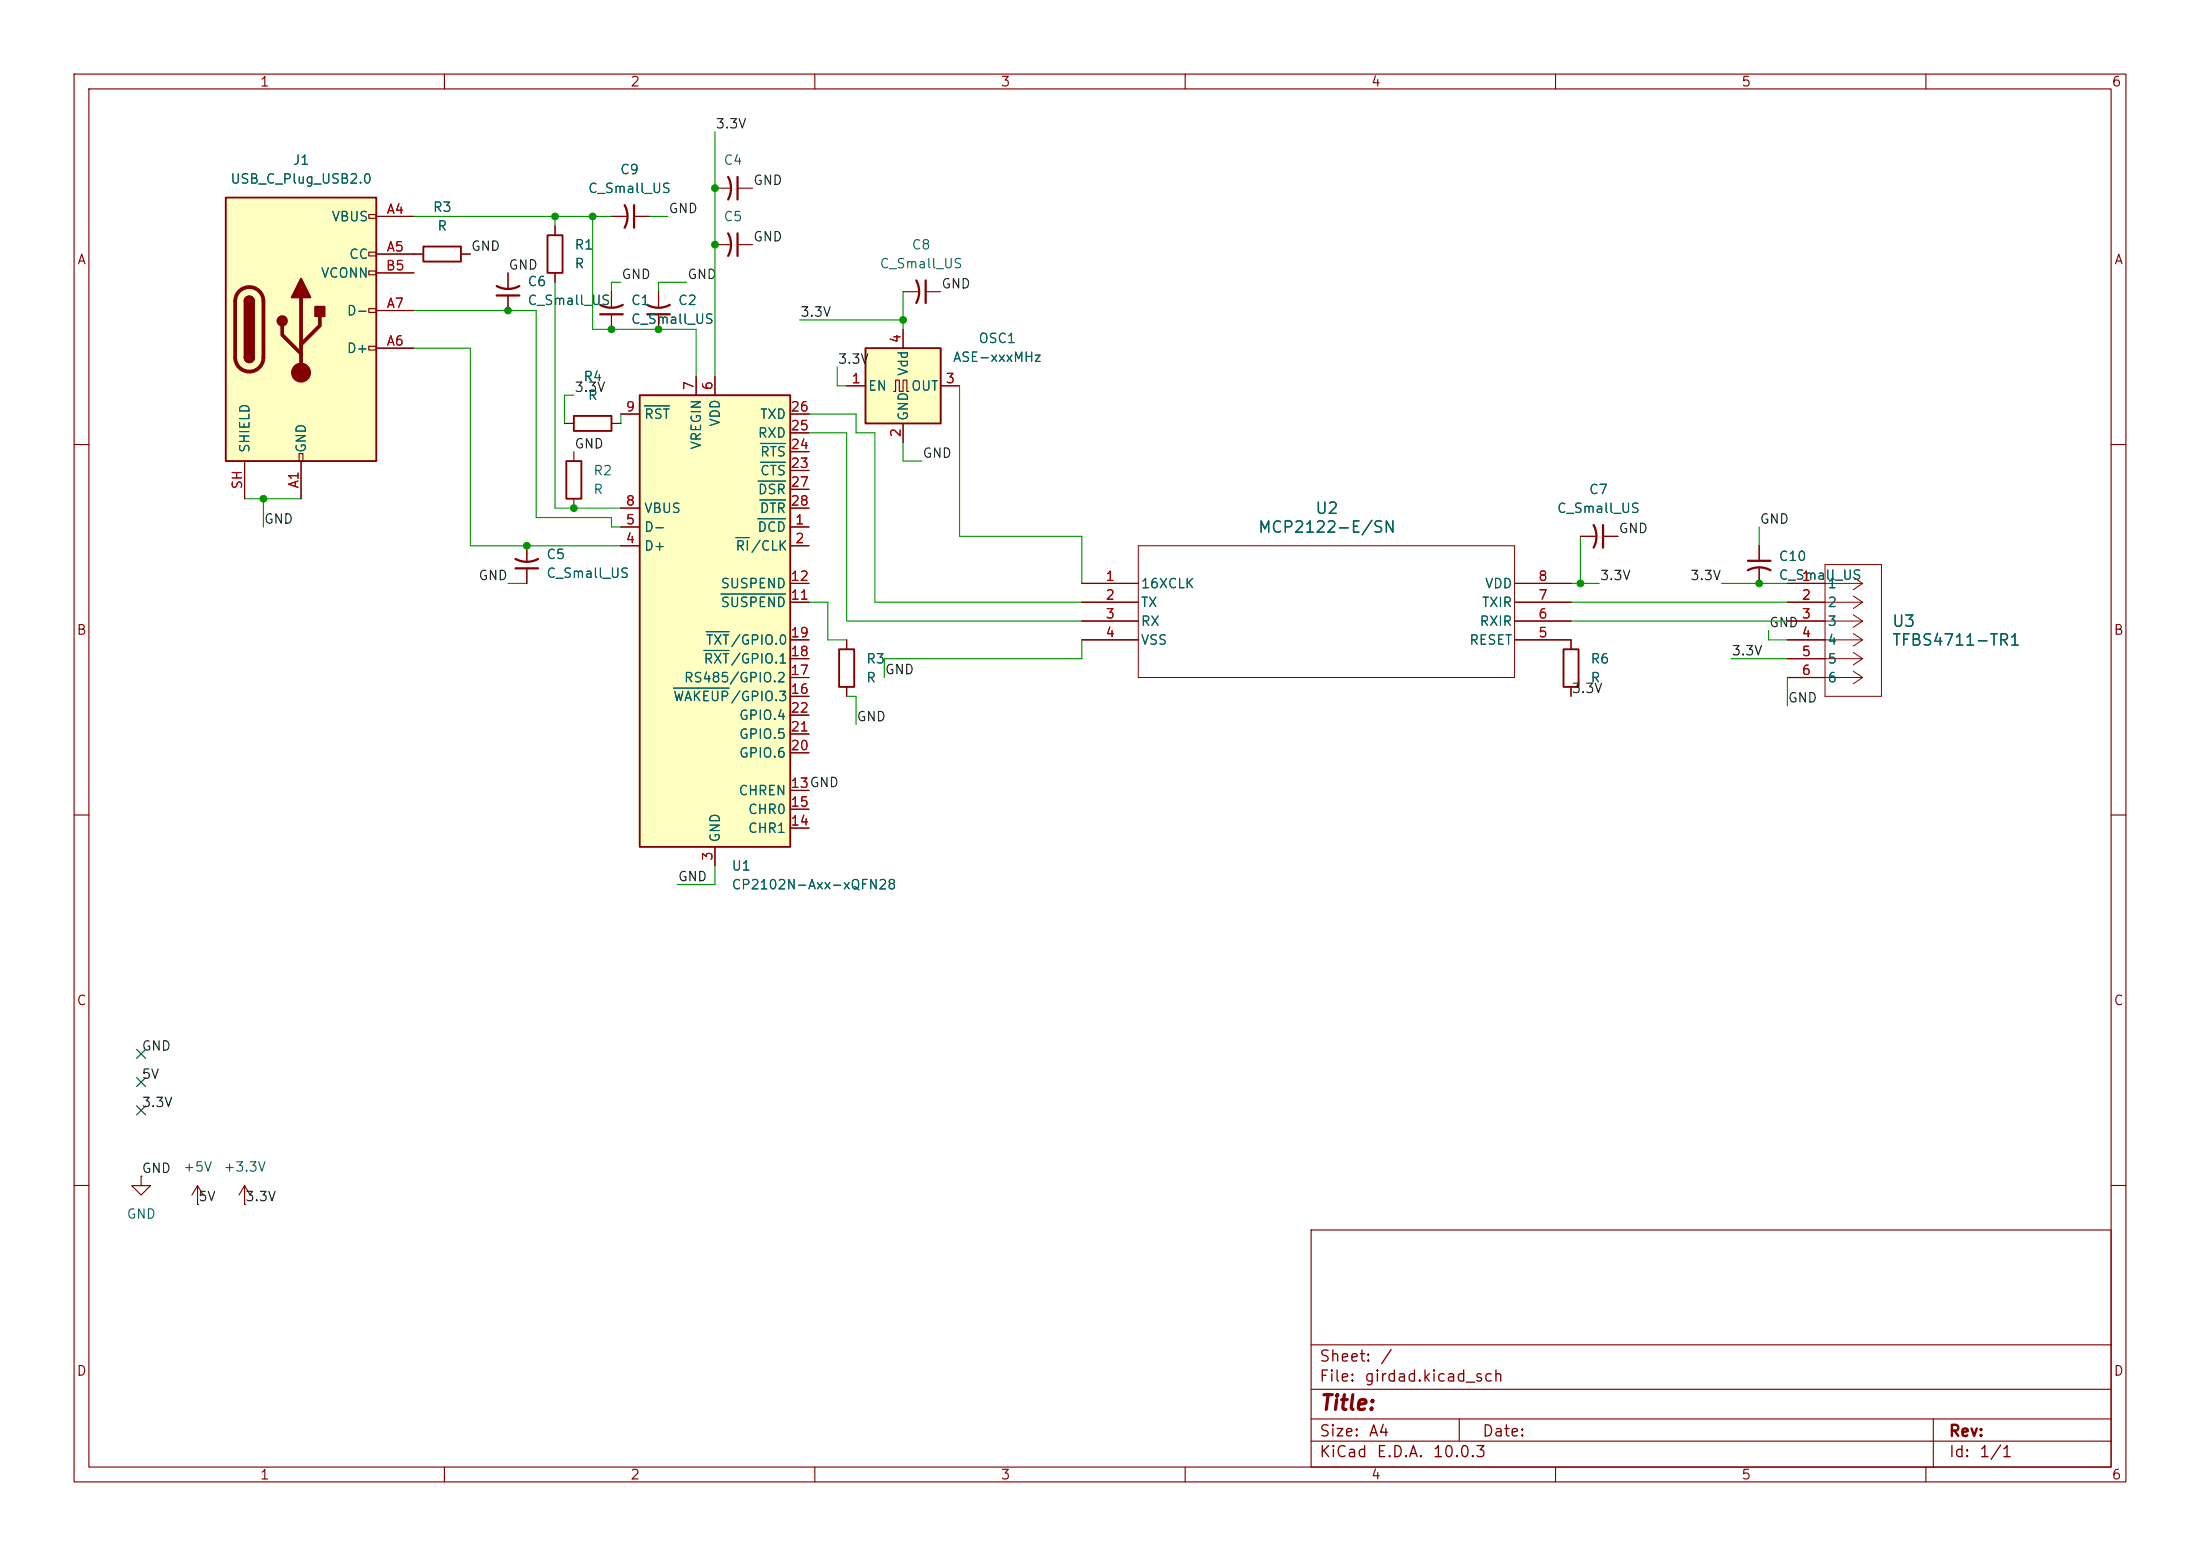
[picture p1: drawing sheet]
<svg xmlns="http://www.w3.org/2000/svg" width="297mm" height="210mm" viewBox="0 0 297 210" stroke-linecap="round" stroke-linejoin="round" font-family="sans-serif">
<g fill="none" stroke="#840000" stroke-width=".15">
<path d="M10 10h277v190h-277zM12 12h273v186h-273zM60 10v2M110 10v2M160 10v2M210 10v2M260 10v2M96.5 25.4h2.1M99.6 25.4h2M10 60h2M285 60h2M114.3 86.4v1.2"/>
<path d="M114.3 92.7v1.3M10 110h2M285 110h2M10 160h2M177 166h108v32h-108zM285 160h2M60 198v2M110 198v2M160 198v2M177 194.5h108M177 191.5h108M177 187.5h108"/>
<path d="M177 181.5h108M197 191.5v3M210 198v2M260 198v2M261 191.5v6.5"/>
</g>
<path d="M98.3 23.9a3.2 3.2 0 0 1 0 3M99.6 23.9v3" fill="none" stroke="#840000" stroke-width=".3"/>
<path d="M113.3 87.6h2v5.1h-2z" fill="none" stroke="#840000" stroke-width=".25"/>
<path d="M86.4 53.3h20.3v61h-20.3z" fill="#ffffc2"/>
<path d="M86.4 53.3h20.3v61h-20.3z" fill="none" stroke="#840000" stroke-width=".25"/>
<g fill="none" stroke="#840000" stroke-width=".15">
<path d="M83.8 55.9h2.6M94 50.8v2.5M96.5 50.8v2.5M106.7 55.9h2.5M106.7 58.4h2.5M83.8 71.1h2.6M83.8 73.7h2.6M83.8 68.6h2.6M106.7 71.1h2.5M106.7 73.7h2.5M106.7 68.6h2.5M106.7 78.7h2.5"/>
<path d="M106.7 63.5h2.5M106.7 61h2.5M106.7 66h2.5M106.7 81.3h2.5M106.7 94h2.5M106.7 91.4h2.5M106.7 88.9h2.5M106.7 86.4h2.5M106.7 99.1h2.5M106.7 96.5h2.5M96.5 114.3v2.5M106.7 106.7h2.5"/>
<path d="M106.7 111.8h2.5M106.7 109.2h2.5M106.7 101.6h2.5"/>
</g>
<path d="M87 54.8h3.4M102.6 59.9h3.4M99.3 72.6h1.8M102.3 70h3.7M102.3 64.9h3.7M102.6 67.5h3.4M102.6 62.4h3.4M90.9 92.9h7.5M95 87.8h3.4M95.3 85.3h3.1M97.3 80.2h8.7" fill="none" stroke="#006464" stroke-width=".15"/>
<path d="M30.5 26.7h20.3v35.5h-20.3z" fill="#ffffc2"/>
<g fill="none" stroke="#840000" stroke-width=".15">
<path d="M49.8 29h1v.5h-1zM49.8 34h1v.5h-1zM49.8 36.6h1v.5h-1zM50.8 29.2h5.1M50.8 34.3h6.3M50.8 36.8h5.1M62.2 34.3h1.3M68.6 36.8v2.1M68.6 39.9v2M74.9 30.5v1.3M74.9 36.8v1.3M82.5 29.2h2.1"/>
<path d="M85.6 29.2h2M88.9 39.4v2M96.5 33h2.1M99.6 33h2M49.8 41.7h1v.5h-1zM49.8 46.7h1v.5h-1zM50.8 47h5.1M50.8 41.9h5.1M76.2 57.2h1.3M82.5 57.2h1.3M88.9 42.4v2.1M33 62.2v5.1"/>
<path d="M40.4 61.2h.5v1h-.5zM40.6 62.2v5.1M71.1 73.7v2M71.1 76.7v2M213.4 72.4h2M216.4 72.4h2M237.5 73.7v2M237.5 76.7v2M19 158.8v1.2h1.3l-1.3 1.3-1.2-1.3h1.2M19 158.8h.1M33 162.6h.1M33 160v2.6"/>
<path d="M33 160l-.7 1.3M33 160l.8 1.3"/>
</g>
<path d="M30.5 26.7h20.3v35.5h-20.3zM57.1 33.3h5.1v2h-5.1zM73.9 31.8h2v5h-2zM33 40.6a.64 .64 0 0 1 .7-.6 .64 .64 0 0 1 .6 .6M33 48.3a.64 .64 0 0 0 .7 .6 .64 .64 0 0 0 .6-.6M77.5 56.1h5v2.1h-5z" fill="none" stroke="#840000" stroke-width=".25"/>
<path d="M32.3 39.3a1.9 1.9 0 0 1 2.1-.4 1.9 1.9 0 0 1 1.2 1.7v7.7a1.91 1.91 0 0 1-1.9 1.9 1.91 1.91 0 0 1-2-1.9v-7.7a1.9 1.9 0 0 1 .6-1.3zM38.1 43.9v1.3l2.5 2.6M40.6 40.1v10.2M43.2 42.7v1.2l-2.6 2.6" fill="none" stroke="#840000" stroke-width=".51"/>
<g fill="#840000" stroke="#840000" stroke-width=".25">
<path d="M33 40.6h1.3v7.7h-1.3z"/>
<path d="M33.2 40.2a.64 .64 0 0 1 .7-.1 .64 .64 0 0 1 .4 .5h-1.3z"/>
<path d="M33 48.3h1.3a.64 .64 0 0 1-.6 .6 .64 .64 0 0 1-.7-.6z"/>
<path d="M40.6 37.6l1.3 2.5h-2.5z"/>
<path d="M42.5 41.4h1.3v1.3h-1.3z"/>
<circle cx="38.1" cy="43.3" r=".63"/>
</g>
<circle cx="40.6" cy="50.3" r="1.27" fill="#840000" stroke="#840000" stroke-width=".15"/>
<g fill="none" stroke="#840000" stroke-width=".3">
<path d="M67.1 38.6a3.2 3.2 0 0 0 3 0M67.1 39.9h3M84.3 27.7a3.2 3.2 0 0 1 0 3M85.6 27.7v3M98.3 31.5a3.2 3.2 0 0 1 0 3M99.6 31.5v3M87.4 41.1a3.2 3.2 0 0 0 3 0M87.4 42.4h3M69.6 75.4a3.2 3.2 0 0 0 3 0M69.6 76.7h3M215.1 70.9a3.2 3.2 0 0 1 0 3M216.4 70.9v3"/>
<path d="M236 77a3.2 3.2 0 0 1 3 0M236 75.7h3"/>
</g>
<path d="M116.8 47h10.2v10.2h-10.2z" fill="#ffffc2"/>
<path d="M116.8 47h10.2v10.2h-10.2zM76.5 62.2h2v5.1h-2zM211.1 87.6h2v5.1h-2z" fill="none" stroke="#840000" stroke-width=".25"/>
<g fill="none" stroke="#840000" stroke-width=".15">
<path d="M50.8 29.2h5.1M50.8 34.3h6.3M50.8 36.8h5.1M62.2 34.3h1.3M68.6 36.8v2.1M68.6 39.9v2M74.9 30.5v1.3M74.9 36.8v1.3M82.5 39.4v2M82.5 29.2h2.1M85.6 29.2h2M88.9 39.4v2"/>
<path d="M121.9 39.4h2.1M125 39.4h2M50.8 47h5.1M50.8 41.9h5.1M76.2 57.2h1.3M82.5 42.4v2.1M82.5 57.2h1.3M83.8 55.9h2.6M88.9 42.4v2.1M94 50.8v2.5M96.5 50.8v2.5M106.7 55.9h2.5"/>
<path d="M106.7 58.4h2.5M114.3 52.1h2.5M120.6 52.8h.3v-1.5h.5v1.5h.5v-1.5h.5v1.5h.3M121.9 44.5v2.5M121.9 57.2v2.5M127 52.1h2.5M33 62.2v5.1M40.6 62.2v5.1M71.1 73.7v2M71.1 76.7v2M77.5 61v1.2M77.5 67.3v1.3"/>
<path d="M83.8 71.1h2.6M83.8 73.7h2.6M83.8 68.6h2.6M106.7 78.7h2.5M106.7 71.1h2.5M106.7 73.7h2.5M106.7 68.6h2.5M106.7 63.5h2.5M106.7 61h2.5M106.7 66h2.5M146 78.7h7.7M204.5 78.7h7.6"/>
<path d="M213.4 72.4h2M216.4 72.4h2M237.5 73.7v2M237.5 76.7v2M241.3 78.7h5.1M106.7 81.3h2.5M106.7 86.4h2.5M106.7 88.9h2.5M106.7 91.4h2.5M106.7 94h2.5M106.7 99.1h2.5M106.7 96.5h2.5"/>
<path d="M114.3 86.4v1.2M114.3 92.7v1.3M146 81.3h7.7M146 83.8h7.7M146 86.4h7.7M204.5 81.3h7.6M204.5 83.8h7.6M204.5 86.4h7.6v1.2M212.1 92.7v1.3M241.3 81.3h5.1M241.3 83.8h5.1M241.3 86.4h5.1"/>
<path d="M241.3 88.9h5.1M241.3 91.4h5.1M96.5 114.3v2.5M106.7 106.7h2.5M106.7 111.8h2.5M106.7 109.2h2.5M106.7 101.6h2.5M26.7 162.6h.1M26.7 160l-.8 1.3M26.7 160l.7 1.3M26.7 160v2.6"/>
</g>
<g fill="none" stroke="#840000" stroke-width=".14">
<path d="M153.7 73.7h50.8v17.7h-50.8zM246.4 76.2h7.6v17.8h-7.6zM246.4 78.7h5.1M250.2 77.9l1.3 .8M251.5 78.7l-1.3 .9M246.4 91.4h5.1M246.4 81.3h5.1M246.4 83.8h5.1M246.4 86.4h5.1M246.4 88.9h5.1M250.2 80.4l1.3 .9M250.2 83l1.3 .8"/>
<path d="M250.2 85.5l1.3 .9M250.2 88.1l1.3 .8M250.2 90.6l1.3 .8M251.5 81.3l-1.3 .8M251.5 83.8l-1.3 .9M251.5 86.4l-1.3 .8M251.5 88.9l-1.3 .8M251.5 91.4l-1.3 .9"/>
</g>
<path d="M123.7 37.8a3.2 3.2 0 0 1 0 3.1M125 37.8v3.1M81 41.1a3.2 3.2 0 0 0 3.1 0M81 42.4h3.1" fill="none" stroke="#840000" stroke-width=".3"/>
<g fill="none" stroke="#009600" stroke-width=".15">
<path d="M96.5 17.8v33M55.9 29.2h26.6M74.9 29.2v1.3M74.9 38.1v30.5h8.9M80 29.2v15.3h14v6.3M83.8 38.1h-1.3v1.3M87.6 29.2h2.6M92.7 38.1h-3.8v1.3M121.9 39.4v5.1M55.9 47h7.6v26.7h20.3M55.9 41.9h16.5v28h10.1v1.2h1.3M77.5 53.3h-1.3v3.9"/>
<path d="M83.8 55.9v1.3M107.9 43.2h14M109.2 55.9h6.4v2.5h2.5v22.9h27.9M109.2 58.4h5.1v25.4h31.7M113 49.5v2.6h1.3M121.9 59.7v2.5h2.6M129.5 52.1v20.3h16.5v6.3M33 67.3h7.6M35.6 67.3v3.8M68.6 78.7h2.5M212.1 78.7h3.8M213.4 72.4v6.3"/>
<path d="M232.4 78.7h8.9M237.5 71.1v2.6M109.2 81.3h2.6v5.1h2.5M114.3 94h1.3v3.8M146 86.4v2.5h-26.6v2.5M212.1 83.8h29.2M212.1 81.3h29.2M233.7 88.9h7.6M238.8 85.1v1.3h2.5M241.3 91.4v3.9M96.5 116.8v2.6h-5.1"/>
</g>
<path d="M18.4 149.3l1.3 1.2M18.4 145.4l1.3 1.3M18.4 141.6l1.3 1.2M19.7 149.3l-1.3 1.2M19.7 145.4l-1.3 1.3M19.7 141.6l-1.3 1.2" fill="none" stroke="#000084" stroke-width=".15"/>
<path d="M87 54.8h3.4M102.6 59.9h3.4M99.3 72.6h1.8M102.3 70h3.7M102.3 64.9h3.7M102.6 67.5h3.4M102.6 62.4h3.4M90.9 92.9h7.5M95 87.8h3.4M95.3 85.3h3.1M97.3 80.2h8.7" fill="none" stroke="#006464" stroke-width=".15"/>
<g fill="#009600" stroke="#009600" stroke-width=".14">
<circle cx="77.5" cy="68.6" r=".46"/>
<circle cx="82.5" cy="44.5" r=".46"/>
<circle cx="88.9" cy="44.5" r=".46"/>
<circle cx="96.5" cy="25.4" r=".46"/>
<circle cx="96.5" cy="33" r=".46"/>
<circle cx="35.6" cy="67.3" r=".46"/>
<circle cx="74.9" cy="29.2" r=".46"/>
<circle cx="68.6" cy="41.9" r=".46"/>
<circle cx="80" cy="29.2" r=".46"/>
<circle cx="121.9" cy="43.2" r=".46"/>
<circle cx="71.1" cy="73.7" r=".46"/>
<circle cx="237.5" cy="78.7" r=".46"/>
<circle cx="213.4" cy="78.7" r=".46"/>
</g>
<text font-size="2" fill="#840000" x="178" y="190.8">Title:</text>
<g font-size="1.5" fill="#006464">
<text x="177.5" y="69.7">U2</text>
<text x="169.7" y="72.3">MCP2122-E/SN</text>
<text x="255.3" y="85">U3</text>
<text x="255.3" y="87.5">TFBS4711-TR1</text>
</g>
<g font-size="1.5" fill="#840000">
<text x="178" y="184.2">Sheet:</text>
<text x="186.2" y="184.2">/</text>
<text x="178" y="186.9">File:</text>
<text x="184.1" y="186.9">girdad.kicad_sch</text>
<text x="178" y="197.1">KiCad</text>
<text x="178" y="194.3">Size:</text>
<text x="184.7" y="194.3">A4</text>
<text x="185.7" y="197.1">E.D.A.</text>
<text x="193.3" y="197.1">10.0.3</text>
<text x="200" y="194.3">Date:</text>
<text x="263" y="194.3">Rev:</text>
<text x="263" y="197.1">Id:</text>
<text x="267.1" y="197.1">1/1</text>
</g>
<g font-size="1.3" fill="#840000">
<text x="35" y="12">1</text>
<text x="85" y="12">2</text>
<text x="135" y="12">3</text>
<text x="185" y="12">4</text>
<text x="235" y="12">5</text>
<text x="285" y="12">6</text>
<text x="10.3" y="36">A</text>
<text x="285.3" y="36">A</text>
<text x="10.3" y="86">B</text>
<text x="285.3" y="86">B</text>
<text x="10.3" y="136">C</text>
<text x="285.3" y="136">C</text>
<text x="10.3" y="186">D</text>
<text x="285.3" y="186">D</text>
<text x="35" y="200">1</text>
<text x="85" y="200">2</text>
<text x="135" y="200">3</text>
<text x="185" y="200">4</text>
<text x="235" y="200">5</text>
<text x="285" y="200">6</text>
</g>
<g font-size="1.3" fill="#0f0f0f">
<text x="96.5" y="17.7">3.3V</text>
<text x="90.2" y="29.1">GND</text>
<text x="101.6" y="25.3">GND</text>
<text x="63.5" y="34.2">GND</text>
<text x="101.6" y="32.9">GND</text>
<text x="68.6" y="36.7">GND</text>
<text x="83.8" y="38">GND</text>
<text x="92.7" y="38">GND</text>
<text x="127" y="39.2">GND</text>
<text x="107.9" y="43.1">3.3V</text>
<text x="77.5" y="53.2">3.3V</text>
<text x="113" y="49.4">3.3V</text>
<text x="77.5" y="60.8">GND</text>
<text x="124.5" y="62.1">GND</text>
<text x="35.6" y="71">GND</text>
<text x="237.5" y="71">GND</text>
<text x="218.4" y="72.3">GND</text>
<text x="64.5" y="78.6">GND</text>
<text x="215.9" y="78.6">3.3V</text>
<text x="228.1" y="78.6">3.3V</text>
<text x="233.7" y="88.8">3.3V</text>
<text x="238.8" y="85">GND</text>
<text x="119.4" y="91.3">GND</text>
<text x="212.1" y="93.9">3.3V</text>
<text x="241.3" y="95.1">GND</text>
<text x="115.6" y="97.7">GND</text>
<text x="91.4" y="119.3">GND</text>
<text x="19" y="142.1">GND</text>
<text x="19" y="149.7">3.3V</text>
<text x="19" y="145.9">5V</text>
<text x="19" y="158.6">GND</text>
<text x="26.7" y="162.4">5V</text>
<text x="33" y="162.4">3.3V</text>
</g>
<g font-size="1.3" fill="#006464">
<text x="39.4" y="22.6">J1</text>
<text x="83.6" y="23.8">C9</text>
<text x="97.6" y="22.6">C4</text>
<text x="31" y="25.1">USB_C_Plug_USB2.0</text>
<text x="58.3" y="28.9">R3</text>
<text x="79.3" y="26.4">C_Small_US</text>
<text x="44.7" y="30.2">VBUS</text>
<text x="47" y="35.3">CC</text>
<text x="59" y="31.5">R</text>
<text x="77.5" y="34">R1</text>
<text x="97.6" y="30.2">C5</text>
<text x="123" y="34">C8</text>
<text x="43.2" y="37.8">VCONN</text>
<text x="71.1" y="38.9">C6</text>
<text x="71.1" y="41.5">C_Small_US</text>
<text x="77.5" y="36.5">R</text>
<text x="85.1" y="41.5">C1</text>
<text x="91.4" y="41.5">C2</text>
<text x="118.7" y="36.5">C_Small_US</text>
<text x="46.7" y="48">D+</text>
<text x="46.7" y="42.9">D-</text>
<text x="85.1" y="44">C_Small_US</text>
<text x="132" y="46.6">OSC1</text>
<text x="78.7" y="51.8">R4</text>
<text x="117.1" y="53">EN</text>
<text x="122.9" y="50.8" transform="rotate(-90 122.9 50.8)">Vdd</text>
<text x="122.9" y="53">OUT</text>
<text x="128.6" y="49.2">ASE-xxxMHz</text>
<text x="79.3" y="54.3">R</text>
<text x="86.9" y="56.9">RST</text>
<text x="97.5" y="57.7" transform="rotate(-90 97.5 57.7)">VDD</text>
<text x="102.2" y="59.4">RXD</text>
<text x="102.5" y="56.9">TXD</text>
<text x="122.9" y="56.9" transform="rotate(-90 122.9 56.9)">GND</text>
<text x="34" y="61.2" transform="rotate(-90 34 61.2)">SHIELD</text>
<text x="41.6" y="61.2" transform="rotate(-90 41.6 61.2)">GND</text>
<text x="80" y="64.5">R2</text>
<text x="95" y="60.8" transform="rotate(-90 95 60.8)">VREGIN</text>
<text x="102.5" y="64.5">CTS</text>
<text x="102.5" y="61.9">RTS</text>
<text x="80" y="67">R</text>
<text x="86.9" y="69.6">VBUS</text>
<text x="102.2" y="67">DSR</text>
<text x="102.5" y="69.6">DTR</text>
<text x="210.1" y="69.6">C_Small_US</text>
<text x="214.4" y="67">C7</text>
<text x="73.7" y="75.8">C5</text>
<text x="86.9" y="74.6">D+</text>
<text x="86.9" y="72.1">D-</text>
<text x="99.2" y="74.6">RI/CLK</text>
<text x="102.2" y="72.1">DCD</text>
<text x="240" y="76">C10</text>
<text x="73.7" y="78.3">C_Small_US</text>
<text x="97.2" y="82.3">SUSPEND</text>
<text x="97.2" y="79.7">SUSPEND</text>
<text x="153.9" y="79.7">16XCLK</text>
<text x="153.9" y="82.3">TX</text>
<text x="200" y="82.3">TXIR</text>
<text x="200.4" y="79.7">VDD</text>
<text x="240" y="78.6">C_Small_US</text>
<text x="246.6" y="79.7">1</text>
<text x="246.6" y="82.3">2</text>
<text x="94.9" y="89.9">RXT/GPIO.1</text>
<text x="95.2" y="87.3">TXT/GPIO.0</text>
<text x="116.8" y="89.9">R3</text>
<text x="153.9" y="84.8">RX</text>
<text x="153.9" y="87.3">VSS</text>
<text x="198.3" y="87.3">RESET</text>
<text x="199.7" y="84.8">RXIR</text>
<text x="214.6" y="89.9">R6</text>
<text x="246.6" y="84.8">3</text>
<text x="246.6" y="87.3">4</text>
<text x="246.6" y="89.9">5</text>
<text x="90.8" y="95">WAKEUP/GPIO.3</text>
<text x="92.2" y="92.4">RS485/GPIO.2</text>
<text x="116.8" y="92.4">R</text>
<text x="214.6" y="92.4">R</text>
<text x="246.6" y="92.4">6</text>
<text x="99.7" y="100">GPIO.5</text>
<text x="99.7" y="97.5">GPIO.4</text>
<text x="99.6" y="107.7">CHREN</text>
<text x="99.7" y="102.6">GPIO.6</text>
<text x="97.5" y="113.8" transform="rotate(-90 97.5 113.8)">GND</text>
<text x="100.9" y="112.7">CHR1</text>
<text x="100.9" y="110.2">CHR0</text>
<text x="98.7" y="117.8">U1</text>
<text x="98.7" y="120.4">CP2102N-Axx-xQFN28</text>
<text x="24.6" y="158.5">+5V</text>
<text x="30.1" y="158.5">+3.3V</text>
<text x="17" y="164.8">GND</text>
</g>
<g font-size="1.3" fill="#a90000">
<text x="52.1" y="29.2">A4</text>
<text x="52.1" y="34.3">A5</text>
<text x="52" y="36.8">B5</text>
<text x="52.1" y="41.9">A7</text>
<text x="52.1" y="47">A6</text>
<text x="121.9" y="46.4" transform="rotate(-90 121.9 46.4)">4</text>
<text x="94" y="52.8" transform="rotate(-90 94 52.8)">7</text>
<text x="96.5" y="52.8" transform="rotate(-90 96.5 52.8)">6</text>
<text x="114.9" y="52">1</text>
<text x="127.6" y="52">3</text>
<text x="84.4" y="55.9">9</text>
<text x="106.6" y="58.4">25</text>
<text x="106.6" y="55.9">26</text>
<text x="121.9" y="59.1" transform="rotate(-90 121.9 59.1)">2</text>
<text x="106.6" y="63.5">23</text>
<text x="106.6" y="60.9">24</text>
<text x="33" y="66.1" transform="rotate(-90 33 66.1)">SH</text>
<text x="40.6" y="66" transform="rotate(-90 40.6 66)">A1</text>
<text x="84.4" y="71.1">5</text>
<text x="84.4" y="68.6">8</text>
<text x="106.6" y="66">27</text>
<text x="106.6" y="68.6">28</text>
<text x="107.2" y="71.1">1</text>
<text x="84.4" y="73.6">4</text>
<text x="107.2" y="73.6">2</text>
<text x="106.6" y="81.3">11</text>
<text x="106.6" y="78.7">12</text>
<text x="149.2" y="78.7">1</text>
<text x="149.2" y="81.3">2</text>
<text x="149.2" y="83.8">3</text>
<text x="207.6" y="83.8">6</text>
<text x="207.6" y="81.3">7</text>
<text x="207.6" y="78.7">8</text>
<text x="243.1" y="78.7">1</text>
<text x="243.1" y="81.3">2</text>
<text x="243.1" y="83.8">3</text>
<text x="106.6" y="88.9">18</text>
<text x="106.6" y="86.3">19</text>
<text x="149.2" y="86.3">4</text>
<text x="207.6" y="86.3">5</text>
<text x="243.1" y="86.3">4</text>
<text x="243.1" y="88.9">5</text>
<text x="106.6" y="94">16</text>
<text x="106.6" y="91.4">17</text>
<text x="243.1" y="91.4">6</text>
<text x="106.6" y="101.6">20</text>
<text x="106.6" y="99">21</text>
<text x="106.6" y="96.5">22</text>
<text x="106.6" y="106.7">13GND</text>
<text x="106.6" y="106.7">13</text>
<text x="106.6" y="111.7">14</text>
<text x="106.6" y="109.2">15</text>
<text x="96.5" y="116.3" transform="rotate(-90 96.5 116.3)">3</text>
</g>
</svg>
